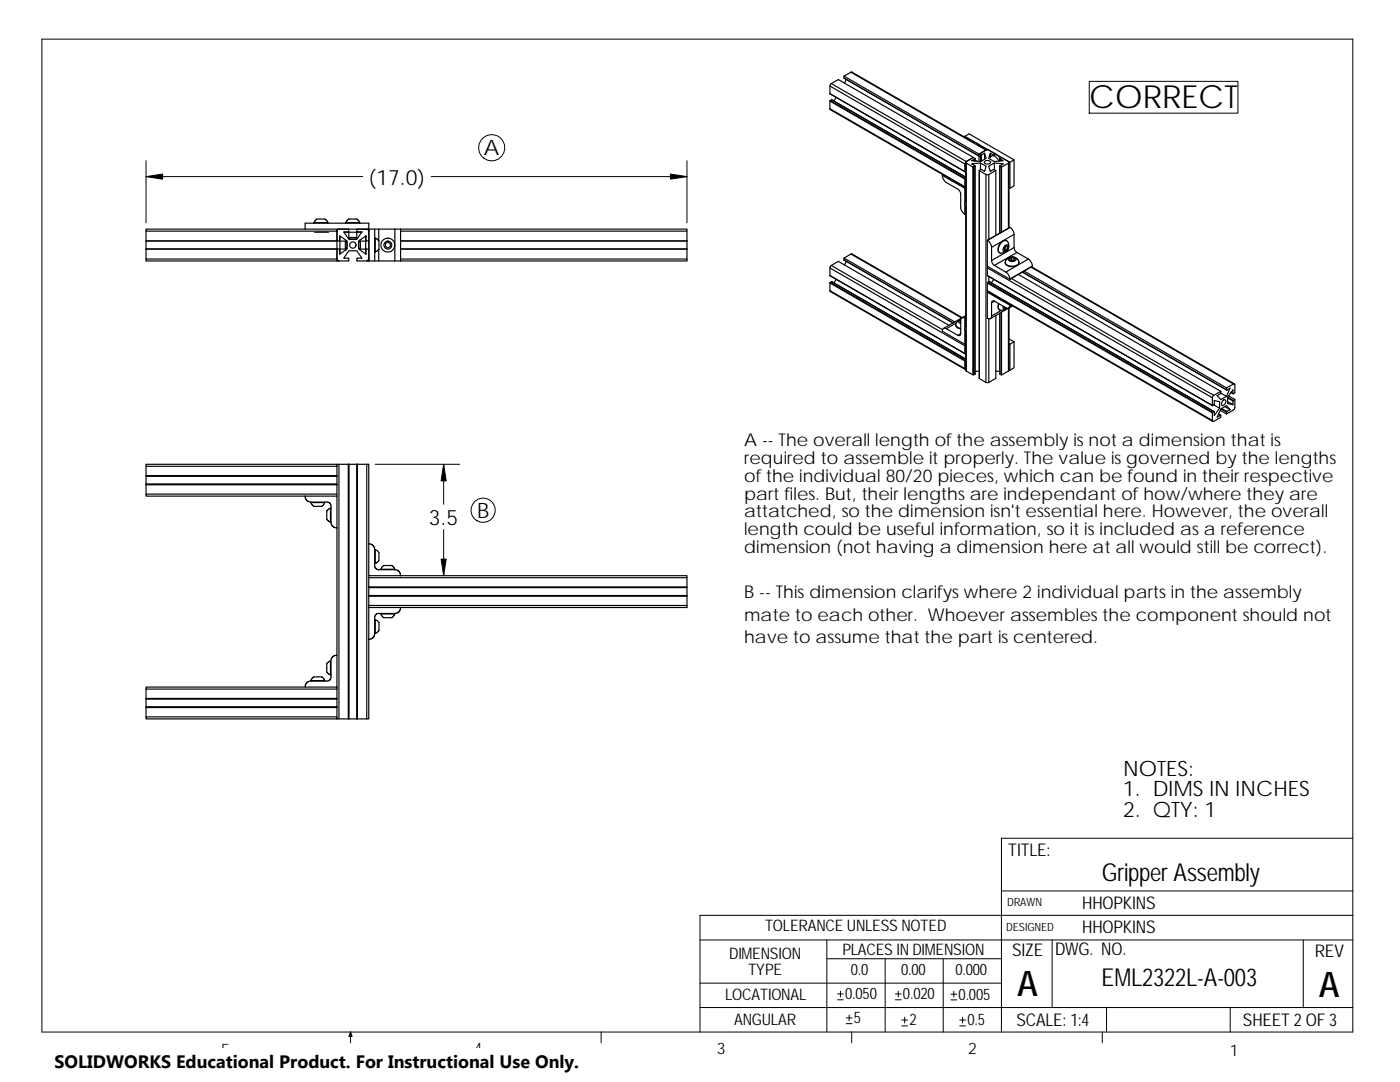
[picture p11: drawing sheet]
<svg xmlns="http://www.w3.org/2000/svg" width="279mm" height="216mm" viewBox="0 0 279 216" stroke-linecap="round" stroke-linejoin="round" font-family="sans-serif">
<g fill="none" stroke="#000" stroke-width=".2">
<path d="M8.4 7.8h261.6v198.1h-261.6zM217.4 16.2h29.7v6.4h-29.7zM29.1 35.2h43.3M29.1 32.1v12.3M86.1 35.2h51M137.1 32.1v12.3M74.9 92.6h16.8M88.5 92.6v8M88.5 105.7v9.2M199.9 177.8h70.1M270 167.3h-70.1v38.6M139.7 187.6h130.3"/>
<path d="M139.7 196.2h60.2M165 187.6v18.3M165 191.3h34.9M167.2 199.5h1.1M167.2 198.3h1.1M167.7 197.8v1.1M176.7 191.3v14.6M178.7 199.5h1.2M178.7 198.3h1.2M179.3 197.8v1.1M188.2 191.3v14.6M189.8 199.5h1.1"/>
<path d="M189.8 198.4h1.1M190.4 197.8v1.1M210 187.6v13.4M260.1 187.6v13.4M270 182.6h-130.3v23.3M70 205.9l.3 .9h-.7zM70 205.9v2.2M120 205.9v2.2M139.7 201h130.3M168.9 204.3h1.1M168.9 203.1h1.1M169.5 202.5v1.2"/>
<path d="M170 205.9v2.2M180 204.7h1.1M180 203.5h1.1M180.6 203v1.1M191.5 204.7h1.2M191.5 203.5h1.2M192.1 203v1.1M220 205.9v2.2M220.8 201v4.9M245.5 201v4.9"/>
<circle cx="98.1" cy="29.5" r="2.61"/>
<circle cx="96.4" cy="101.8" r="2.42"/>
</g>
<g fill="none" stroke="#000" stroke-width=".23">
<path d="M165.6 18.7h.1M165.6 18.7l27 15.5M165.6 17.2v1.5M165.7 18.7l26.9 15.6M165.9 16.7l1.4-.8 26.9 15.5M165.9 19.9l26.8 15.5M165.9 19.9l-.2 .2M166 19.9h-.1M166.9 19.5l-.5 .7M168.4 15.6l27 15.6M168.4 15.2l27 15.6M168.4 15.2v.4"/>
<path d="M168.4 15.6h.1M168.9 15.9l-.3 .7M169.8 14.4l-1.4 .8M169.8 14.4l27 15.6M169.8 14.4h.2l24.4 14M165.6 20.2v1.5M165.6 21.7l27 15.6M165.6 21.7l.1 .2 23.8 13.7M165.7 20.1l26.9 15.5M165.7 20.1l-.1 .1 27 15.5M188.1 35l4.5 2.6M188.1 35l.2 .8 .4 .5 2.6 1.5 .3 .5 .1 3.2 .3 .6 .5 .6"/>
<path d="M188.2 34.9l-.1 .1M189.5 35.6l.4 .4 .7 .2M190.4 36.1l2.2 1.3M192.6 27.2l8.9 5.2v5.2l-.1-.1M192.6 27.2v.2M192.6 27.2l.8-.5 9 5.2-.9 .5M192.6 37.3l.1 .1M192.6 34.2h.1M192.6 32.7v1.5M192.6 35.7v1.6M192.6 37.6v5.2l.1-.1M192.6 35.6v.1"/>
<path d="M192.7 32.4v7.8M192.7 40a1.21 1.21 0 0 0 0 1.2M192.7 35.6h-.1M192.7 37.5l-.1 .1M192.8 32.6l1.4 .7M192.8 32.2l-.1 .2 .1 .2M192.8 32.2l-.2 .5M192.8 32.6v41.4M192.8 32.2l-26.9-15.5-.2 .1-.1 .4 27 15.5M194.2 33.3h.1M194.2 33.3v41.5h.1v-41.5M194.2 31.4l-1.4 .8"/>
<path d="M194.3 33.3l.3-.2-.7-.4 1.8-.2 1.1 .7-.3 1-.6-.4-.4 .3M194.3 28.4l.6 .2 .5 .4M194.6 31.6v.5M194.6 33.1v41.6M194.6 32l.3 .2M195.2 28.9l1.7 1M195.4 30.8v1.4M195.4 34l.1 41.5v-41.4M195.5 34.1l1.3 .7M195.7 32.5v1.3M195.7 30.9h.2M195.7 30.9v1.3"/>
<path d="M195.9 30.9v1.3M195.9 30.9l.6-.3 .3 1-1.1 .6-1.8-.1 .7-.4-.4-.3M196.5 32.2l.3-.2h.5l.4 .4a.74 .74 0 0 1-1.3 0zM196.5 30.6v1.2M196.8 30h.5l1.4 .8M196.8 34.8h.5M196.8 34.8v41.5M196.8 30l-1.4 .8M196.8 30l-1.4 .8 .3 .1M197.3 34.8v13M197.6 30.6v.9l.1-.2a1.03 1.03 0 0 1 1.6 .7l.1 .2M197.9 31.1h.1"/>
<path d="M198.3 30.9h.1M198.3 30.9l-.7-.3-.3 1 1.1 .6 1.8-.1-.6-.4M198.3 30.9v.2M198.4 33.8l.3 .2-1.4 .8M198.4 30.9v.1M198.4 32.5v1.3M198.7 30.8l.9 .8M198.7 30.8l-.3 .1M198.7 34v13M199.5 31.6v.5M199.5 33.1v13.4M199.6 33.2l.6-.5-1.8-.2-1.1 .7 .3 1 .8-.4"/>
<path d="M199.6 31.7l.3-.3 1.4 .9v.3M199.6 31.7v.4M199.6 33.2v13.3M199.6 33.2l.3 .1M199.9 33.3v13M201.3 32.6v12.9M201.3 32.6l-1.4 .7M201.4 32.4v13M202.4 31.9v5.2l-.9 .5M29.1 51.7v.4h40.5v-.6h-1l1-1.5h1.6l1 1.5h-.9v.6h2.3M29.1 46.1v5.6M29.1 48.1h38.1"/>
<path d="M29.1 51.7h38.1M60.9 45.7v-1.2h12.7v5.2M60.9 45.7h-31.8v.4h38.1l.2-.3 .2-.1M62.7 44.4l.6-.7h1.6l.5 .7M62.7 44.4v.1M62.7 44.4h2.7M62.8 46.3h2.8M65.4 44.4v.1M67.2 46.1v2l.6-.1v-.9l1.5 1v1.6l-1.5 1-.1-1h-38.6h38.1M67.2 51.7l.1 .2 .3 .2M67.2 45.7v2.4M67.2 51.7v.4"/>
<path d="M67.2 48.1v3.6M67.8 47.1h.1M67.8 48.1h1.1M67.8 47.1v3.6M67.8 49.7h1.1M68.6 46.3h3.6M68.9 48.1l.3 .2v1.2l-.3 .2M68.9 48.1v1.6M69 44.4l.6-.7h1.6l.6 .7M69 44.4v.1M69 44.4h2.8M69.6 45.7l-.1 .6h-.9l1 1.5h1.6l1-1.5h-.9"/>
<path d="M69.6 46.3v1.1M69.6 47.4h1.6M71.2 46.3v1.1M71.2 47.4l-.2 .3h-1.2l-.2-.3M71.4 46.3h.1M71.8 44.4v.1M71.9 48.1h1.1M71.9 48.1l-.3 .2v1.2l.3 .2M71.9 48.1v1.6M71.9 49.7h1.1M72.2 46.3h.1M73 47.1h.1"/>
<path d="M73 47.1v3.6M73.6 51.7l-.2 .3-.2 .1M73.6 46.1l-.3-.4h-2.1l.1 .6M73.6 48.1l-.5-.1-.1-.9-1.4 1v1.6l1.4 1v-.9l.6-.1v2M73.6 51.7v.4M73.6 45.7h-12.7M73.6 45.7v6.4M73.6 45.7h1.2M74.8 50.3h.1M74.8 47.5h.1M74.8 45.7h.8M74.8 52.1h.8"/>
<path d="M74.8 45.7v6.4h-1.2M74.9 47.5v2.8M74.9 47.5l.7 .6v1.6l-.7 .6M75.6 45.7v2.3M75.6 49.8v2.3M75.6 52.1h3.2M75.6 45.7h3.2M76.9 48.6l.5-.3 .5 .3v.6l-.5 .3-.5-.3zM78.8 45.7v6.4M78.8 45.7h1.1M78.8 52.1h1.1M79.9 49.7h57.2z"/>
<path d="M79.9 48.1h57.2M79.9 46.1h57.2M79.9 51.7h57.2M79.9 45.7h57.2v2.4M79.9 45.7v6.4M137.1 51.7v.4h-57.2M137.1 48.1v3.6M165.6 56.5v1.5M165.6 58l27 15.6M165.6 58l.1 .2 26.9 15.5M165.6 55l27 15.6M165.6 53.5v1.5"/>
<path d="M165.6 55l27 15.5M165.7 56.3l26.9 15.6M165.7 56.3l-.1 .2 27 15.5M165.9 53l22.2 12.8M165.9 53l1.4-.8 22.1 12.7M165.9 53l-.3 .5 27 15.5M165.9 56.2l26.8 15.4zM165.9 56.2l-.2 .1M166.9 55.8l-.5 .6M168.4 51.9h.1M168.4 51.5v.4M168.4 51.5l22.1 12.7"/>
<path d="M168.4 51.9l21.8 12.5M168.9 52.2l-.3 .7M169.8 50.7l-1.4 .8M169.8 50.7h.2l22 12.7M169.8 50.7l22.1 12.8M192.5 42.7l.1 .1M192.7 41.1v24M197 55h.1M197 55l45 25.9M197 53.4v1.6M197 56.5v1.5M197 58l45 25.9"/>
<path d="M197 58l2.4 1.5M197 47.9l.1 .1M197 58.3v5.2l.6 .1 .2-.1 .1-.4M197 47.9v5.2l4.5 2.6M197 58.3l4.5 2.6M197.1 48l.6 .6 .2 .8M197.1 56.3l44.9 26M197.1 53.2l-.1 .2 45 26M197.1 56.3l-.1 .2 45 25.9M197.2 58.2l-.2 .1M197.3 55.2v1M197.4 56.2l44.9 25.9"/>
<path d="M197.4 56.2l-.3 .1M197.9 52l.1 .4 .5 .6M197.9 49.4v2.6M198.3 55.8l-.5 .6M198.5 53l2.2 1.3M199.4 59.5l.3 .4 .7 .2M200 48.3a.66 .66 0 0 1 1.1-.1l.2 .7-.1 .7-.5 .7-.7 .2a.65 .65 0 0 1-.7-.2 .65 .65 0 0 1 0-.8l.2-.6zM200.2 60l41.8 24.1M200.4 49.1a.47 .47 0 0 1 .9-.1v.5a1 1 0 0 1-.9 .8 .69 .69 0 0 1 0-1.2zM200.5 49.6l-.2 .1M200.5 49.3l.4-.3 .2 .3-.2 .5-.4 .3-.2-.3zM200.5 49.6l.4 .2"/>
<path d="M200.6 52.3a1.52 1.52 0 0 0 1.4 1 1.52 1.52 0 0 0 1.4-.9v-.1M200.7 49.1l-.2 .5M200.7 54.3l.6 .6 .2 .8M200.8 49.1l.3 .2M200.9 48a1.53 1.53 0 0 0-1.5 .8 1.53 1.53 0 0 0 .1 1.6v.1M200.9 51.7l.5-.3 .8-.1 .7 .3 .4 .5a1.03 1.03 0 0 1-1.3 1 1.01 1.01 0 0 1-1.3-1zM201.3 51.5a.83 .83 0 0 1 1.5 .4 .99 .99 0 0 1-1.6-.1zM201.4 51.6l.4-.2 .6 .1 .1 .3-.4 .2h-.5zM201.5 55.7h.1M201.6 45.4l-4.5 2.6M201.6 45.4l-4.6 2.5M201.6 45.4l.5 .6 .3 .8"/>
<path d="M201.8 55.6l40.4 23.3M201.8 51.9l-.1 .1M201.8 51.4v.5M201.8 51.9h.5M202.4 49.4l.1 .6 .4 .4M202.4 46.8l-4.5 2.6M202.4 46.8v2.6M202.4 49.4l-4.5 2.6M202.4 51.5v.4M202.9 50.4l2.3 1.3M202.9 50.4l-4.4 2.6M203.2 54.8l40.4 23.3"/>
<path d="M204 54.3l40.8 23.5M204.4 54.1l40.4 23.3M205.2 51.7l-4.5 2.6M205.2 51.7l.6 .6 .2 .8M205.7 53.3l40.5 23.3M205.9 53.2l40.5 23.4M206 53.1l-4.5 2.6M190.7 64.8v.1a.94 .94 0 0 0 1 .7M190.8 64.5l-1.9 1.1M191.7 64.6a.39 .39 0 0 1-.3-.3 .39 .39 0 0 1 .1-.4l.2-.1-.5 .2-.4 .5a.66 .66 0 0 0 .6 1l.3 .1M191.7 64l-.1 .1 .1 .3M191.7 66.6l-.5 .3"/>
<path d="M192.5 63.5l-.4-.1-.4 .4-.1 3.1h-.4l-2.5-1.4-.5 .1-.1 .5 4.5 2.6M192.5 63.5h.1M192.6 63.5v5.2l.1-.1-.1 .4M192.6 73.6l.1 .1M192.6 69v1.5M192.6 72v1.6M192.6 71.9v.1M192.7 66v7.9l.1 .1M192.7 64.9a1.17 1.17 0 0 0 0 1.2M192.7 63l-4.4 2.5M192.7 63.4l-.1 .1M192.7 63.4l-.2 .1"/>
<path d="M192.7 70.5h-.1M192.7 71.8l-.1 .1M192.8 74l1.4 .8M194.6 74.7l-.3 .1M194.6 74.6v.1M195.4 74l-.8 .1M195.5 75.5l1.3 .8M196.8 76.3h.5M197.3 63.6v12.7M197.9 60.4v2.7M198.5 60.1l2.4 1.4 .5-.1 .1-.5M198.5 60.1h-.5l-.1 .3"/>
<path d="M198.5 60.1l-.6 .3M198.7 74l.8 .1M198.7 62.9v12.6l-1.4 .8M199.3 60.6l-.1 .3a.87 .87 0 0 0 .3 1M199.3 60.6a.75 .75 0 0 0-.1 .9 .75 .75 0 0 0 .7 .4l.5-.1 .5-.3-.5 .2a.39 .39 0 0 1-.2-.6M199.5 62.5l.1 12.2M199.6 62.5v12.2M199.6 74.7l.3 .1M199.8 61.9l-1.9 1.2M199.9 62.3v12.5M200.3 61.2l.2 .3 .2-.1M200.3 61.2h.1"/>
<path d="M201.3 61.5v12.5M201.3 74l-1.4 .8M201.3 61.5l.8-.5-4.4 2.6M201.4 61.4v12.5l-.1 .1M201.4 73.8l.1 .1M201.4 67.6l1 .6M201.4 68.6l.1 .1M201.5 68.7v5.2M201.5 60.9h.1M201.7 60.8l-.2 .1M202.4 68.2v5.2l-.9 .5M202.4 68.2l-.9 .5"/>
<path d="M242 79.4v1.5l.3-.2v-.8l1.1 .3v1.2M242.2 78.9l-.2 .5M243.6 78.1v.3M243.6 78.1l-1.4 .8M243.6 78.4l-.7 .5 .7 .8 1.2-.6M243.6 78.4l1.2 .7M244 80l.4-.2a.64 .64 0 0 1 .2 .7 .64 .64 0 0 1-.7 .4l-.1-.3zM244.8 77.8l.7-.4-.7 1.7M244.8 77.4v.4M245 79.2l1.1 .7M245 79.4l1.1 .6M245 79.2v1.3l1.1 .3"/>
<path d="M245.2 79l1.2 .7M245.7 78.3l.4 .3M245.7 78.3l.4 .2M246.1 78.5v-.7l-1.1 1.4M246.1 79.9v.1M246.2 76.6l-1.4 .8M246.2 76.6l.2 .1v1.7l-.3 .1M246.4 79.7l-.3 .2M246.4 79.7v1.7l-.1 .3-1.5 .9M29.1 96.6h38.1v.1M29.1 96.6v-1.6h38.1v1.6M29.1 93v1.9"/>
<path d="M29.1 96.6v2M29.1 94.9h38.1M29.1 96.6h38.1M29.1 92.6h38.1v.4h-38.1zM29.1 96.7h38.1M60.9 99h-31.8v-.4h38.1v.4M60.9 99h6.3v6.3M60.9 99l.3 .8 .4 .3 .4 .1M67.2 92.6h.4M67.2 93v1.9M67.2 96.7v1.9M67.6 92.6h5.6"/>
<path d="M67.6 92.6v50.8h-.4M69.5 92.6v50.8M71.2 92.6v50.8M71.3 92.6v50.8M73.2 92.6h.4v15.9M73.2 92.6v50.8M242 82.4v1.5M242 82.3v.1M242.3 80.8l1.1 .6M242.3 82.1l-.3 .2M243.4 81.4l-1.1 1.5v-.8M243.5 81.9l1.3 .7"/>
<path d="M243.6 82.9v.4l-1.5 .8-.1-.2M243.6 82.8l-.4-.2 .4 .3M243.7 81.6l1.1 .6M243.8 81.5l1.1 .6M244.5 81.1l1 .6M244.8 82.2v.4M244.9 82.1l-.1 .1M245 80.2l1.1 .6M245.5 81.7l-.6 .4M245.5 81.7l-.7-.8-1.2 .7-.7 1.6 .7-.3M246.1 80v.8M62 100.3l.6 .7h1.6l.6-.7"/>
<path d="M62 100.3h2.8M62 100.2v.1M62 100.2h3.4l.3 .1 .4 .7v3.5l.4 .6 .7 .2M64.8 100.2v.1M66 101.4l-.8 .6v1.6l.7 .6M66 104.2h.1M66 101.4h.1M66 101.4v2.8M67.2 105.3v25.4M73.6 117.2v3.6M73.6 108.5l.8 .3 .3 .4 .1 .5M73.6 114.9v.4h63.5"/>
<path d="M73.6 119h63.5M73.6 108.5v6.4h6.3M73.6 117.1l63.5 .1zM73.6 115.3v1.8M73.6 117.2h63.5M74.8 112.4h.1M74.8 109.7h.1M74.8 109.7v3.4l.1 .3 .7 .3h3.2M74.9 109.7v2.7M74.9 109.7a1.06 1.06 0 0 1 .7 1.3v.8M75.6 111.8l-.7 .6M76 113.6h2.8"/>
<path d="M76 113.6l.6-.8h1.6l.6 .8M76 113.6v.1M78.8 113.6v.1M78.8 113.7l.8 .3 .3 .8M79.9 114.9h57.2v.4M79.9 114.8v.1M137.1 117.2v1.7h-63.5h63.5v.1M137.1 115.3v1.8M137.1 119v1.8M29.1 139.4h38.1zM29.1 137.5v1.9M60.9 137.1h-31.8v.4h38.1"/>
<path d="M61.2 136.2l.6-.3h3.5l.4-.2 .4-.6v-3.5l.4-.7 .7-.2v6.4h-6.3l.1-.5zM62 135.8h2.8M62 135.8v.1M62 135.8l.6-.7h1.6l.6 .7M64.8 135.8v.1M66 134.7h.1M66 131.9h.1M66 131.9l-.8 .6v1.6l.7 .6M66 131.9v2.8M67.2 137.1v.4M67.2 137.5v1.9M73.6 127.6v15.8h-.4"/>
<path d="M73.6 120.8v.4M73.6 121.2v6.4M73.6 120.8h63.5M74.8 126.4l-.1 .5-.3 .4-.8 .3M74.8 123.6h.1M74.9 123.6v2.8M74.9 123.6a1.06 1.06 0 0 1 .7 1.4v.8M75.6 125.8l-.7 .6M76 122.5l.6 .8h1.6l.6-.8M76 122.5h2.8M76 122.4v.1M78.8 122.4v.1"/>
<path d="M78.8 122.4h-3.4l-.5 .3-.1 .3v3.4h.1M79.9 121.3l-.2 .7-.9 .4M79.9 121.2v.1M137.1 120.8v.4h-63.5M29.1 141.1h38.1v.1M29.1 141.1h38.1M29.1 143h38.1v.4h-38.1zM29.1 141.2h38.1M67.2 141.1v-1.7l-38.1 .1v3.5M67.2 141.2v1.8M67.6 143.4h1.9M69.5 143.4l.1-50.8v50.8h3.6"/>
<circle cx="70.4" cy="48.9" r=".64"/>
<circle cx="77.4" cy="48.9" r="1.39"/>
<circle cx="77.4" cy="48.9" r=".79"/>
</g>
<g fill="#000" stroke="#000" stroke-width=".2">
<path d="M29.1 35.2l3.3-.5v1.1z" fill-rule="evenodd"/>
<path d="M133.8 34.7l3.3 .5-3.3 .6z" fill-rule="evenodd"/>
<path d="M88.5 92.6l.5 3.3h-1z" fill-rule="evenodd"/>
<path d="M88 111.6h1l-.5 3.3z" fill-rule="evenodd"/>
</g>
<path d="M10.9 209.2h104.7v6.7h-104.7z" fill="#fff"/>
<g font-size="7">
<text x="203" y="198.8">A</text>
<text x="263.2" y="198.9">A</text>
</g>
<text font-size="6.3" x="217.4" y="21.6">CORRECT</text>
<g font-size="4.9">
<text x="219.9" y="175.7">Gripper Assembly</text>
<text x="219.8" y="196.7">EML2322L-A-003</text>
</g>
<g font-size="4.2">
<text x="96.6" y="30.9">A</text>
<text x="73.6" y="36.8">(17.0)</text>
<text x="85.6" y="104.7">3.5</text>
<text x="95.2" y="103.3">B</text>
<text x="224.1" y="154.7">NOTES:</text>
<text x="224.1" y="158.9">1. DIMS IN INCHES</text>
<text x="224.1" y="163.1">2. QTY: 1</text>
</g>
<text font-size="3.6" x="10.9" y="213">SOLIDWORKS Educational Product. For Instructional Use Only.</text>
<g font-size="3.5">
<text x="148.5" y="89.1">A -- The overall length of the assembly is not a dimension that is</text>
<text x="148.5" y="92.6">required to assemble it properly. The value is governed by the lengths</text>
<text x="148.5" y="96.1">of the individual 80/20 pieces, which can be found in their respective</text>
<text x="148.5" y="99.7">part files. But, their lengths are independant of how/where they are</text>
<text x="148.5" y="103.2">attatched, so the dimension isn't essential here. However, the overall</text>
<text x="148.5" y="106.7">length could be useful information, so it is included as a reference</text>
<text x="148.5" y="110.3">dimension (not having a dimension here at all would still be correct).</text>
<text x="148.5" y="119.3">B -- This dimension clarifys where 2 individual parts in the assembly</text>
<text x="148.5" y="123.8">mate to each other. Whoever assembles the component should not</text>
<text x="148.5" y="128.4">have to assume that the part is centered.</text>
<text x="201.2" y="170.8">TITLE:</text>
<text x="216" y="181.4">HHOPKINS</text>
<text x="202" y="190.7">SIZE</text>
<text x="210.6" y="190.6">DWG. NO.</text>
<text x="216" y="186.2">HHOPKINS</text>
<text x="262.4" y="190.9">REV</text>
<text x="202.8" y="204.7">SCALE: 1:4</text>
<text x="248.1" y="204.7">SHEET 2 OF 3</text>
</g>
<g font-size="3.2">
<text x="152.7" y="185.7">TOLERANCE UNLESS NOTED</text>
<text x="145.5" y="191.5">DIMENSION</text>
<text x="168.1" y="190.5">PLACES IN DIMENSION</text>
<text x="149.4" y="194.6">TYPE</text>
<text x="169.8" y="194.6">0.0</text>
<text x="179.8" y="194.6">0.00</text>
<text x="190.7" y="194.6">0.000</text>
<text x="144.7" y="199.5">LOCATIONAL</text>
<text x="168.7" y="199.4">0.050</text>
<text x="180.2" y="199.4">0.020</text>
<text x="191.3" y="199.5">0.005</text>
<text x="146.5" y="204.6">ANGULAR</text>
<text x="170.4" y="204.2">5</text>
<text x="181.5" y="204.6">2</text>
<text x="193.1" y="204.6">0.5</text>
<text x="44.2" y="210.4">5</text>
<text x="94.6" y="210.3">4</text>
<text x="143" y="210.4">3</text>
<text x="193.2" y="210.4">2</text>
<text x="245.4" y="210.7">1</text>
</g>
<g font-size="2.3">
<text x="200.8" y="185.7">DESIGNED</text>
<text x="201" y="180.9">DRAWN</text>
</g>
</svg>
